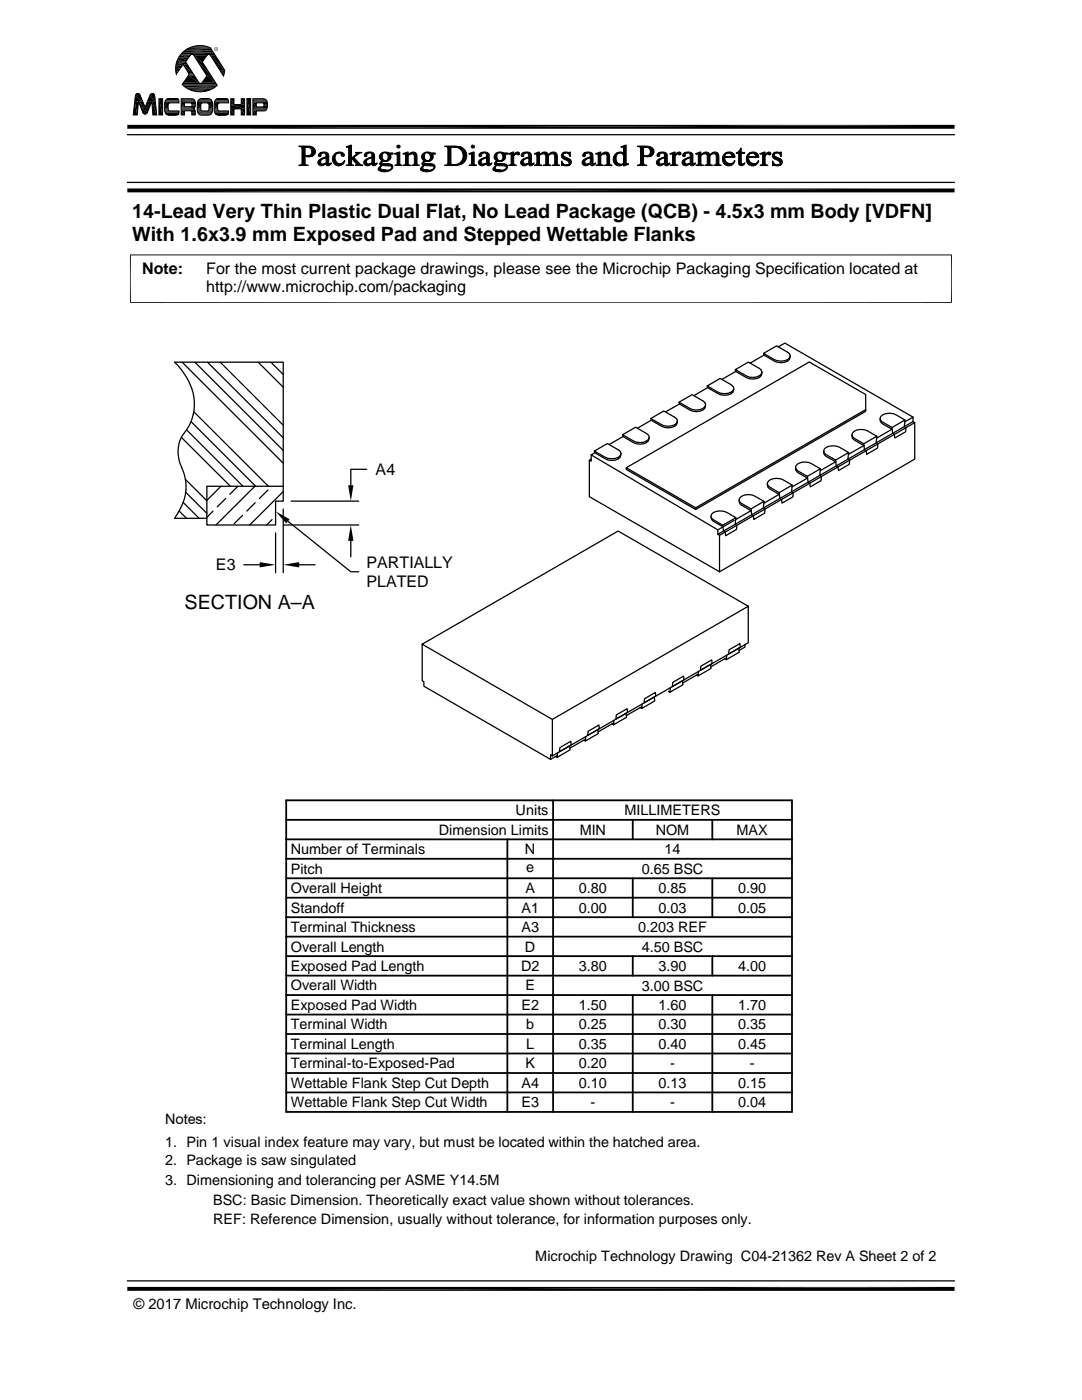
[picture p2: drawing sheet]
<svg xmlns="http://www.w3.org/2000/svg" width="216mm" height="279mm" viewBox="0 0 216 279" stroke-linecap="round" stroke-linejoin="round" font-family="sans-serif">
<g fill="none" stroke="#000" stroke-width=".25">
<path d="M25.4 36.4h165.1M25.4 26.9h165.1M36.3 72.3l20.2 20.1M38.9 72.3l17.6 17.6M41.4 72.3l15.1 15.1M43.9 72.3l12.6 12.6M51.5 72.3l5 5M54.1 72.3l2.4 2.4M141.1 77l2.6-1.5 2.2 1.3a.8 .8 0 0 1 .5 .7 .8 .8 0 0 1-.5 .8 3 3 0 0 1-2.6 0zM141.1 77l.1 .4 2.1 1.2a2.19 2.19 0 0 0 3-.6l.1-.4M141.2 77.4l-2.8 1.6M146.7 73.8l2.6-1.5 2.2 1.2a.79 .79 0 0 1 .5 .8 .79 .79 0 0 1-.5 .7 2.78 2.78 0 0 1-2.6 0z"/>
<path d="M146.7 73.8l.1 .3 2.1 1.3a2.21 2.21 0 0 0 3.1-.7v-.3M146.8 74.1l-2.7 1.6M152.4 70.5l2.6-1.5 2.1 1.3a.79 .79 0 0 1 .6 .7 .79 .79 0 0 1-.6 .8 3 3 0 0 1-2.6 0zM152.4 70.5v.4l2.2 1.2a2.21 2.21 0 0 0 3-.6v-.4M152.4 70.9l-2.7 1.6M155.3 69.2l1.3-.7 25.6 14.7M36.2 87.3l9.8 9.7M37 95.7l4.3 4.2M37.1 98.3l4.2 4.1M37.2 85.8l11.3 11.2M38.1 84.1l12.9 12.9M38.7 82.2l14.9 14.8"/>
<path d="M41.3 97h15.2v3h-1.5v4.8h-13.7zM44.1 97l-2.8 2.9M45 99.5l-1.7 1.7M47.5 97l-1.6 1.6M50.8 97l-7.7 7.8M53.5 97.8l-1.7 1.7M56.5 98.1l-6.7 6.7M56.5 97v-24.7h-21.7a11.1 11.1 0 0 1 3.7 10.5 9.5 9.5 0 0 1-2.1 4.1 7.3 7.3 0 0 0 .2 7.3 9.7 9.7 0 0 1-1.8 9.2h6.5M73.2 93.7h-3.2v3.1M118 90.8v1.2l-.4-.2v7.3l26 15M118 91.6l-.4 .2M118.6 90l2.6-1.5 2.2 1.3a.79 .79 0 0 1 .5 .7 .79 .79 0 0 1-.5 .8 2.96 2.96 0 0 1-2.6 0z"/>
<path d="M118.6 90l.1 .4 2.1 1.2a2.16 2.16 0 0 0 3-.6l.1-.4M118.7 90.4l-.7 .4 25.2 14.9 3.3-1.9M124.2 86.8l2.6-1.5 2.2 1.2a.79 .79 0 0 1 .5 .8 .79 .79 0 0 1-.5 .7 2.78 2.78 0 0 1-2.6 0zM124.2 86.8l.1 .3 2.1 1.2a2.21 2.21 0 0 0 3.1-.6v-.3M124.3 87.1l-2.7 1.6M129.9 83.5l2.6-1.5 2.1 1.3a.8 .8 0 0 1 .5 .7 .8 .8 0 0 1-.5 .8 3 3 0 0 1-2.6 0zM129.9 83.5v.4l2.2 1.2a2.23 2.23 0 0 0 3-.6v-.4M129.9 83.9l-2.7 1.6M135.5 80.3l2.6-1.5 2.2 1.2a.8 .8 0 0 1 .5 .8 .8 .8 0 0 1-.5 .7 2.83 2.83 0 0 1-2.7 0zM135.5 80.3l.1 .3 2.1 1.3a2.19 2.19 0 0 0 3-.7l.1-.3M135.6 80.6l-2.8 1.6M147.5 99.8v.5l.3 .4 2.1 1.2-3.1 1.8"/>
<path d="M147.8 99.2a2.54 2.54 0 0 1 2.8-.2l1.8 1.1-2.5 1.5-2.3-1.5-.1-.3zM153.1 96.5l.1 .5 .2 .5 2.1 1.2M153.4 95.9a2.67 2.67 0 0 1 2.9-.1l1.8 1-2.6 1.5-2.3-1.4-.1-.4zM155.5 98.6l-3.1 1.8M158.1 96.8l-.2 1.3 .4 .2-.1 .9-2.2 1.2v-.7l-.4-.2-.1-1.2M158.8 93.3a.94 .94 0 0 0 .5 1.1l1.8 1M159.1 92.7a2.54 2.54 0 0 1 2.8-.2l1.8 1.1-2.6 1.5-1.8-1.1-.4-.4-.1-.5zM161.1 95.4l-3.1 1.8M163.7 93.6l-.1 1.3 .3 .2-.1 .8-2.1 1.3-.1-.8-.4-.2-.1-1.1M164.4 90v.6l.3 .4 2.1 1.2M164.7 89.4a2.74 2.74 0 0 1 2.8-.1l1.8 1-2.6 1.5-2.2-1.4-.1-.6zM166.8 92.1l-3.1 1.8"/>
<path d="M169.3 90.3l-.1 1.4 .3 .1v.9l-2.2 1.2-.1-.7-.3-.2-.2-1.2M170 86.8v.5l.3 .4 2.1 1.2M170.3 86.2a2.56 2.56 0 0 1 2.8-.2l1.9 1.1-2.6 1.5-2.3-1.5-.1-.5zM172.4 88.9l-3.1 1.8M172.7 81.7v.4l-33.9 19.6-13.8-8v-.4l36.5-21.1 11.2 6.5v3l-33.9 19.6-13.8-8M175 87.1l-.2 1.3 .4 .2-.1 .8-2.2 1.3-.1-.8-.3-.2-.1-1.1M175.6 83.5l.1 .6 .2 .4 2.1 1.2M175.9 82.9a2.67 2.67 0 0 1 2.9-.1l1.8 1-2.6 1.5-2.3-1.4v-.6zM178 85.6l-3.1 1.8M180.6 84.2l1.6-1v.9l.3 .2v7.3l-38.9 22.5M180.6 83.8l-.2 1.4 .4 .1-.1 .9-2.2 1.2v-.7l-.4-.2-.1-1.2M182.2 84.1l-39 22.5"/>
<path d="M182.5 84.3l-38.9 22.5M35.8 102l1.4 1.4M36.6 100.3l3.1 3.1M42.5 102l-1.2 1.3M48.4 102.8l-1.7 1.7M48.6 112.7h3.2M50.9 100.3l-1.6 1.7M54.3 103.7l-1.1 1.1M55 106.4v7.9M56.5 101.6v12.7M56.6 104.8h15M57.5 104l12.5 10.1h1.6"/>
<path d="M58.1 100h13.5M59.7 112.7h3.2M70 107.9v3.2M138.8 101.3v.4M141.9 103.1a1.11 1.11 0 0 0 .6 1l1.8 1M142.2 102.4a2.74 2.74 0 0 1 2.8-.1l1.8 1-2.6 1.5-2.2-1.4-.1-.6zM143.2 105.7v.9l.4 .2v7.3M146.8 103.3l-.1 1.3 .3 .2v.9l-2.2 1.2-.1-.7-.3-.2-.2-1.2M152.4 100.1l-.1 1.3 .4 .2-.1 .8-2.2 1.3-.1-.8-.3-.2-.1-1.1M128.6 139.4l2.2-1.2 .1 .7-2.4 1.4zM130.6 139.1v.8l-2.6 1.5 .1-.9M133.4 138l.3 .2"/>
<path d="M134.2 136.2l2.2-1.3 .1 .8-2.3 1.3zM136.2 135.8l.1 .9-2.6 1.5 .1-1M139 134.7l.3 .2M139.3 134.5l-3.1 1.8M139.8 132.9l2.2-1.2 .1 .7-2.3 1.4zM141.8 132.6l.1 .8-2.6 1.5 .1-.9M144.6 131.5l.3 .2M144.9 131.3l-3 1.8M145.5 129.7l2.1-1.3 .1 .8-2.3 1.3zM147.4 129.3l.1 .9-2.6 1.5 .1-1M148.7 128.6v.5l-1.2 .7M149.3 121l-26-15-39.1 22.6 26 15 39.1-22.6v7.3l-39.1 22.6-.3-.3v1l-25.3-14.7v-.8l-.4-.3v-7.2"/>
<path d="M110.2 143.6v7.3l-.3-.3M110.8 151l.4 .2M111.2 150.8l-1.3 .8M111.7 149.2l2.2-1.3 .1 .8-2.4 1.3zM113.7 148.8v.8l-2.5 1.6 .1-1M116.5 147.7l.3 .2M116.8 147.5l-3.1 1.8M117.3 145.9l2.2-1.2 .1 .7-2.3 1.4zM119.3 145.6l.1 .8-2.6 1.5 .1-.9M122.1 144.5l.3 .2M122.4 144.3l-3.1 1.8M123 142.7l2.1-1.3 .1 .8-2.3 1.3z"/>
<path d="M124.9 142.3l.1 .9-2.6 1.5 .1-1M127.7 141.2l.3 .2M128.1 141l-3.1 1.8M25.4 255.6h165.1"/>
</g>
<g fill="none" stroke="#000" stroke-width=".36">
<path d="M57.1 159.7h100.9v62.2h-100.9zM110.4 159.7v62.2M57.1 179.2h100.9M57.1 175.3h100.9M57.1 171.4h100.9M57.1 167.5h100.9M57.1 163.6h100.9M101.2 167.5v54.4M126.3 163.6v3.9M126.3 175.3v7.7M142.1 163.6v3.9M142.1 175.3v7.7"/>
<path d="M57.1 190.8h100.9M57.1 186.9h100.9M57.1 183h100.9M57.1 198.6h100.9M57.1 194.7h100.9M126.3 190.8v3.9M126.3 198.6v23.3M142.1 190.8v3.9M142.1 198.6v23.3M57.1 206.4h100.9M57.1 202.5h100.9M57.1 210.2h100.9"/>
<path d="M57.1 218h100.9M57.1 214.1h100.9"/>
</g>
<g fill="none" stroke="#000" stroke-width=".2">
<path d="M27.1 18.9a.52 .52 0 0 1 .9 .1l1 2.4 .9-2.4a.5 .5 0 0 1 .5-.3 .5 .5 0 0 1 .5 .4l.4 3.8h-.8l-.2-2.7-.9 2.2a.5 .5 0 0 1-.5 .4 .5 .5 0 0 1-.4-.4l-.9-2.1-.2 2.6h-.8zM31.7 19.7h.7v3.2h-.7zM33 20h2.7M33.1 20l.5-.3h1.6l.4 .2 .1 .6-2 .1-.2 .4v.7l.1 .3 .2 .1h1.9a.62 .62 0 0 1-.1 .7 .62 .62 0 0 1-.6 .2h-1.2a.96 .96 0 0 1-.9-1.2 2.92 2.92 0 0 1 .2-1.8zM33.1 19.9h2.6M33.1 19.9h2.5M33.3 19.8h2.2M33.4 19.7h2.1M35.6 19.8h-2.4M36 10.9h2.1M36.1 10.8h6.7M36.2 19.7h2.3a1.28 1.28 0 0 1 .2 1.9l-.1 .1 .3 .2 .1 1h-.7v-.6l-.2-.2h-1.3v.8h-.6z"/>
<path d="M36.2 19.7h2.3M36.2 19.7h2.4M36.2 19.8h2.5M36.2 19.9h2.6M36.3 16.9h7M36.4 17h6.9M36.5 16.7h6.6M36.5 16.6h3.4M36.5 16.6h3.3M36.6 16.5h3.1M36.6 13l1.1 1.7-1.4 2.2a5.1 5.1 0 0 0 7 .1l-2.9-4.6 1-1.5h.5l2.7 4.3 .3-1.2-2.9-4.5a4.8 4.8 0 0 0-5.1 .6 4.8 4.8 0 0 0-1.7 4.8M36.9 17.4h6"/>
<path d="M37.5 17.7h4.9M37.8 9.5h4.2M37.9 9.4h4M38 11h-2.1M38.1 10.9h.3l.3 .1 2.6 4.1-1.2 1.6-.4-.2-2.7-4.2zM38.2 10.9h-2.2M38.4 10.9h4.4M38.4 9.3h3M38.4 9.2h2.9M38.5 10.9h3M38.6 11h2.8M38.6 11h2.7"/>
<path d="M38.7 18.2h2.5M39.6 20h2.6M39.6 20l.5-.3h1.5a.93 .93 0 0 1 .8 1.1l-.1 1.6a.79 .79 0 0 1-.9 .6 2.2 2.2 0 0 1-1.8-.2 3.5 3.5 0 0 1 0-2.8zM39.6 19.9h2.6M39.6 19.9h2.5M39.7 19.8h2.4M39.8 19.8h2.2M40.1 16.6h3M40.2 16.6h2.9M40.3 16.5h2.7M42.9 20h2.7M43 20l.5-.3h1.6l.4 .2 .1 .6-2 .1-.2 .4v.7l.1 .3 .2 .1h1.9a.62 .62 0 0 1-.1 .7 .62 .62 0 0 1-.6 .2h-1.2a.96 .96 0 0 1-1-1.2 2.92 2.92 0 0 1 .3-1.8z"/>
<path d="M43 19.9h2.6M43 19.9h2.5M43.2 19.8h2.2M43.3 19.7h2M45.5 19.8h-2.4M46 19.7h.7v1.2h1.4v-1.2h.7v3.2h-.7v-1.2h-1.4v1.2h-.7zM49.3 19.7h.7v3.2h-.7zM49.3 19.7h.7M50.5 19.7h2.2M50.5 19.7h2.4M50.5 19.8h2.5M50.5 19.9h2.6"/>
<path d="M50.5 19.9h2.7M50.5 19.7h2.2a1.49 1.49 0 0 1 .5 2.2l-.5 .2h-1.6v.8h-.6zM32.9 20.5h2.8M32.9 22.2h2.8M32.9 22.3h2.8M32.9 20.4h2.8M32.9 20.3h2.8M32.9 22.4h2.8M32.9 22.5h2.8M32.9 20.2h2.8M33 20.1h2.7M33 22.6h2.7"/>
<path d="M33 22.7h2.7M33.1 22.7h2.6M33.1 22.8h2.6M33.2 22.8h2.4M33.3 22.9h2.3M33.4 22.9h2.1M36.2 20h2.7M36.2 20.2h2.7M36.2 21.3h2.7M36.2 21.4h2.7M36.2 21.5h2.7M36.2 21.6h2.6"/>
<path d="M36.2 21.6h2.5M36.2 21.7h2.5M36.2 21.8h2.6M36.2 21.9h2.7M36.2 22h2.7M36.2 22.1h2.7M36.8 20.5h1.3l.2 .2v.4l-.1 .2h-1.4zM39.4 20.5h3M39.4 22.2h3M39.4 20.4h3M39.4 22.3h3M39.4 22.5h2.9"/>
<path d="M39.4 20.2h3M39.5 22.6h2.8M39.5 20.1h2.8M39.5 22.7h2.7M39.6 22.8h2.6M39.7 22.8h2.4M39.8 22.9h2.2M40.2 20.7l.2-.2 1.1 .1 .2 .4-.1 1-.2 .1h-1.2l-.1-.4zM42.8 22.2h2.8M42.8 20.5h2.8M42.8 20.4h2.8M42.8 22.3h2.8"/>
<path d="M42.8 20.3h2.8M42.8 22.4h2.8M42.8 22.5h2.8M42.8 20.2h2.8M42.9 22.6h2.7M42.9 20.1h2.7M42.9 22.7h2.7M43 22.7h2.6M43 22.8h2.6M43.1 22.8h2.4M43.2 22.9h2.2M43.3 22.9h2"/>
<path d="M50.5 20h2.7M50.5 20.2h2.8M50.5 20.4h2.8M50.5 20.5h2.8M50.5 21.4h2.8M50.5 21.7h2.8M50.5 21.8h2.8M50.5 21.9h2.7M50.5 22h2.6M51.1 20.5h1.4a.56 .56 0 0 1 0 .8h-1.4zM53 22.1h-2.5M26 50.8v9.7"/>
<path d="M189.9 50.8v9.7M189.9 50.9h-164M25.9 60.4h164"/>
</g>
<g fill="#000" stroke="#000" stroke-width=".2">
<path d="M80.4 30.6l.3 .1zM118.9 30.6l.2 .1zM123.9 29.3h.3zM151.6 30.6l.3 .1z"/>
<path d="M60.2 29.4h1.1h-.4v1.7h1.5l-1.5 .1v1.6l.6 .2h-1.9v-.1a.5 .5 0 0 0 .7-.6z" fill-rule="evenodd"/>
<path d="M59.6 29.1h1.6a1.26 1.26 0 0 1 1.3 .4 1.26 1.26 0 0 1 .3 1.3l-.4 .3h-1a.87 .87 0 0 0 .8-.9 .87 .87 0 0 0-.9-.8h-1.1z" fill-rule="evenodd"/>
<path d="M60.9 31.2h1.3z" fill-rule="evenodd"/>
<path d="M63.6 30.7l.3-.2h.6l-.4 .2a.36 .36 0 0 1-.1 .4 .36 .36 0 0 1-.3 .1l-.2-.1z" fill-rule="evenodd"/>
<path d="M63.5 32.1a1.65 1.65 0 0 1 1.6-.6 1.09 1.09 0 0 0-1.1 .9l.3 .3 .6 .1a.83 .83 0 0 1-.9 .3 .83 .83 0 0 1-.6-.7z" fill-rule="evenodd"/>
<path d="M63.9 30.5l.2-.1a1.3 1.3 0 0 1 1.5 .4l.1 1.9 .3 .1a.51 .51 0 0 1-.5 .3 .51 .51 0 0 1-.4-.3v-.1l-.3-.1 .3-.1v-1h-.5l.5-.3a.56 .56 0 0 0-.6-.7z" fill-rule="evenodd"/>
<path d="M64.4 32.8l.7-.1z" fill-rule="evenodd"/>
<path d="M65.7 32.7l.4-.2-.1 .3z" fill-rule="evenodd"/>
<path d="M67 30.6l.6-.1a1.1 1.1 0 0 0-.7 1.2 1.1 1.1 0 0 0 .9 1h.7a1.33 1.33 0 0 1-2-.2 1.33 1.33 0 0 1 .5-1.9z" fill-rule="evenodd"/>
<path d="M67.1 30.5a1.26 1.26 0 0 1 1.6 .4v.2a.46 .46 0 0 1-.5 0 .46 .46 0 0 1-.2-.5z" fill-rule="evenodd"/>
<path d="M67.8 32.7a.93 .93 0 0 0 .9-.7l.1 .2-.3 .5z" fill-rule="evenodd"/>
<path d="M69.1 29.3h.2z" fill-rule="evenodd"/>
<path d="M69.1 29.3l1-.3v3.7l.5 .3h-1.5l.3-.1 .2-.3v-3l-.1-.2z" fill-rule="evenodd"/>
<path d="M70.9 30.4h1.3l-.7 .4-.9 .6 1.2 1.3 .6 .3h-1.5l.2-.3-1-1.1 1-.8v-.3z" fill-rule="evenodd"/>
<path d="M72.8 30.7l.2-.2h.7h-.2a.46 .46 0 0 0-.3 .6l-.2 .2a.32 .32 0 0 1-.3-.2 .32 .32 0 0 1 .1-.4z" fill-rule="evenodd"/>
<path d="M72.7 32.1a1.64 1.64 0 0 1 1.5-.6 1.06 1.06 0 0 0-1.1 .9l.4 .3 .6 .1a.84 .84 0 0 1-.9 .3 .84 .84 0 0 1-.6-.7z" fill-rule="evenodd"/>
<path d="M73 30.5l.2-.1a1.31 1.31 0 0 1 1.5 .4l.1 1.9 .3 .1a.48 .48 0 0 1-.5 .3 .48 .48 0 0 1-.4-.4l-.2-.1 .2-.1v-1h-.5l.5-.3a.54 .54 0 0 0-.5-.7z" fill-rule="evenodd"/>
<path d="M73.6 32.8l.6-.1z" fill-rule="evenodd"/>
<path d="M74.9 32.7l.3-.2-.1 .3z" fill-rule="evenodd"/>
<path d="M75.7 33.3l.5-.3-.3 .5a.93 .93 0 0 0 1.1 .5h-1.4a.42 .42 0 0 1 .1-.7z" fill-rule="evenodd"/>
<path d="M76 30.6l.8-.3 .7 .2h-.7a.83 .83 0 0 0-.5 .8 .83 .83 0 0 0 .5 .7h.7l-1.1 .1-.2 .3 .4 .2a2.38 2.38 0 0 1 1.7 .4l.1 .4a1.97 1.97 0 0 1-2.8 .6h1.4a.8 .8 0 0 0 1.1-.7l-.3-.2-1.7-.1a.48 .48 0 0 1-.3-.5 .48 .48 0 0 1 .5-.4 .85 .85 0 0 1-.3-1.5z" fill-rule="evenodd"/>
<path d="M76.4 32.1h1z" fill-rule="evenodd"/>
<path d="M76.8 30.5h1.6v.3h-.5a.82 .82 0 0 1-.4 1.2h-.6a.82 .82 0 0 0 .5-.8 .82 .82 0 0 0-.6-.7z" fill-rule="evenodd"/>
<path d="M78.7 30.6l.3 .1z" fill-rule="evenodd"/>
<path d="M78.7 30.6l1.1-.3v2.1a.37 .37 0 0 0 .4 .5v.1h-1.4l.4-.3v-1.6l-.1-.3z" fill-rule="evenodd"/>
<path d="M80.4 30.6l1-.3v.6h-.5z" fill-rule="evenodd"/>
<path d="M80.9 30.9l1.3-.2-.8 .4 .1 1.6 .4 .3h-1.4l.4-.3z" fill-rule="evenodd"/>
<path d="M81.7 30.7a.84 .84 0 0 1 .9-.4 .84 .84 0 0 1 .6 .8v1.6l.5 .3h-1.5l.3-.1 .2-.3-.1-1.6-.3-.3z" fill-rule="evenodd"/>
<path d="M84.1 33.3l.5-.3-.2 .5a.93 .93 0 0 0 1 .5h-1.4a.42 .42 0 0 1 .1-.7z" fill-rule="evenodd"/>
<path d="M84.4 30.6l.9-.3 .6 .2h-.7a.83 .83 0 0 0-.5 .8 .83 .83 0 0 0 .5 .7h.7l-1.1 .1-.2 .3 .5 .2a2.38 2.38 0 0 1 1.6 .4l.1 .4a1.97 1.97 0 0 1-2.8 .6h1.4a.8 .8 0 0 0 1.2-.7l-.4-.2-1.7-.1a.48 .48 0 0 1-.3-.5 .48 .48 0 0 1 .5-.4 .85 .85 0 0 1-.3-1.5z" fill-rule="evenodd"/>
<path d="M84.8 32.1h1z" fill-rule="evenodd"/>
<path d="M85.2 30.5h1.6v.3h-.5a.81 .81 0 0 1-.4 1.2h-.6a.82 .82 0 0 0 .6-.8 .82 .82 0 0 0-.7-.7z" fill-rule="evenodd"/>
<path d="M88.7 29.1h2l1.3 .3-2 .1v3.2l1.9 .1-.9 .2h-2.3l.6-.2v-.2l.1-2.9a.46 .46 0 0 0-.7-.4z" fill-rule="evenodd"/>
<path d="M90.7 29.4h1.3a1.86 1.86 0 0 1 1.2 1.7 1.86 1.86 0 0 1-1.3 1.7h-1.2a1.73 1.73 0 0 0 1.7-1.7 1.73 1.73 0 0 0-1.7-1.7z" fill-rule="evenodd"/>
<path d="M93.6 30.6l.3 .1z" fill-rule="evenodd"/>
<path d="M93.6 30.6l1-.3v2.1a.36 .36 0 0 0 .1 .4 .36 .36 0 0 0 .4 .1v.1h-1.5v-.1a.38 .38 0 0 0 .5-.5v-1.5l-.1-.1z" fill-rule="evenodd"/>
<path d="M95.7 30.7l.2-.2h.6h-.1a.43 .43 0 0 0-.3 .6l-.2 .2a.32 .32 0 0 1-.3-.2 .32 .32 0 0 1 .1-.4z" fill-rule="evenodd"/>
<path d="M95.7 31.9l.9-.4h.5a1.08 1.08 0 0 0-1.1 .9l.4 .3 .5 .1a.79 .79 0 0 1-.9 .2 .79 .79 0 0 1-.5-.9z" fill-rule="evenodd"/>
<path d="M95.9 30.5a1.28 1.28 0 0 1 1.7 .4v1.7l.4 .2a.48 .48 0 0 1-.5 .3 .48 .48 0 0 1-.4-.4l-.2-.1 .2-.1v-1h-.5l.5-.2-.1-.6z" fill-rule="evenodd"/>
<path d="M96.5 32.8l.6-.1z" fill-rule="evenodd"/>
<path d="M97.8 32.7l.3-.2-.1 .3z" fill-rule="evenodd"/>
<path d="M98.6 33.3l.5-.3-.3 .5a.94 .94 0 0 0 1.1 .5h-1.4a.42 .42 0 0 1 .1-.7z" fill-rule="evenodd"/>
<path d="M98.9 30.6a1.47 1.47 0 0 1 1.5-.1h-.7a.81 .81 0 0 0-.6 .8 .81 .81 0 0 0 .7 .7h.6l-1.1 .1-.2 .5 1.7 .1a.6 .6 0 0 1 .5 .7 2.05 2.05 0 0 1-2.8 .6 4.5 4.5 0 0 0 2.3-.3l.2-.4-.2-.2h-1.3a.55 .55 0 0 1-.8-.6l.4-.4a.85 .85 0 0 1-.2-1.5z" fill-rule="evenodd"/>
<path d="M99.3 32.1h1z" fill-rule="evenodd"/>
<path d="M99.7 30.5h1.6v.3h-.6a.83 .83 0 0 1-.3 1.2h-.6h.1a.84 .84 0 0 0 .4-.8 .84 .84 0 0 0-.6-.7z" fill-rule="evenodd"/>
<path d="M101.5 30.6l.2 .1z" fill-rule="evenodd"/>
<path d="M101.5 30.6l1-.3v.6h.2l-.2 .3v1.5l.5 .3h-1.5l.5-.3v-1.7l-.1-.2z" fill-rule="evenodd"/>
<path d="M102.7 30.7h.2l-.4 .2z" fill-rule="evenodd"/>
<path d="M102.7 30.7a.49 .49 0 0 1 .5-.4 .49 .49 0 0 1 .5 .5 .49 .49 0 0 1-.8-.1z" fill-rule="evenodd"/>
<path d="M104.1 30.7l.3-.2h.6h-.2a.46 .46 0 0 0-.3 .6l-.1 .2a.32 .32 0 0 1-.4-.2 .32 .32 0 0 1 .1-.4z" fill-rule="evenodd"/>
<path d="M104 32.1a1.64 1.64 0 0 1 1.5-.6 1.06 1.06 0 0 0-1.1 .9l.4 .3 .6 .1a.84 .84 0 0 1-.9 .3 .84 .84 0 0 1-.6-.7z" fill-rule="evenodd"/>
<path d="M104.4 30.5l.1-.1a1.31 1.31 0 0 1 1.5 .4l.1 1.9 .3 .1a.48 .48 0 0 1-.5 .3 .48 .48 0 0 1-.4-.4l-.2-.1 .2-.1v-1h-.4l.4-.3a.54 .54 0 0 0-.5-.7z" fill-rule="evenodd"/>
<path d="M104.9 32.8l.6-.1z" fill-rule="evenodd"/>
<path d="M106.2 32.7l.4-.2-.2 .3z" fill-rule="evenodd"/>
<path d="M106.6 30.6l.3 .1z" fill-rule="evenodd"/>
<path d="M106.6 30.6l1.1-.3v.6h-.6l-.1-.1z" fill-rule="evenodd"/>
<path d="M107.1 30.9l1.3-.2-.7 .3v1.7l.4 .3h-1.4l.4-.3z" fill-rule="evenodd"/>
<path d="M107.9 30.7a.86 .86 0 0 1 1.5 .2h.2l-.2 .1 .1 1.7 .4 .3h-1.5l.5-.3v-1.5l-.2-.4z" fill-rule="evenodd"/>
<path d="M109.5 30.8l.2-.2 .5 .1-.6 .2h-.2z" fill-rule="evenodd"/>
<path d="M109.7 30.6a.85 .85 0 0 1 .9-.2 .85 .85 0 0 1 .6 .7v1.3a.37 .37 0 0 0 .5 .5v.1h-1.5l.5-.3v-1.5a.45 .45 0 0 0-.5-.5z" fill-rule="evenodd"/>
<path d="M112 32.1a1.36 1.36 0 0 0 1.6 .9l-1.6 .1z" fill-rule="evenodd"/>
<path d="M112.2 30.7l.2-.2h.5a.39 .39 0 0 0-.5 .2 .39 .39 0 0 0 .2 .5l.8 .4a.73 .73 0 0 1 .6 .6 .73 .73 0 0 1-.4 .8h-.5l.4-.4a1.73 1.73 0 0 0-1.1-.9l-.4-.5z" fill-rule="evenodd"/>
<path d="M112.4 30.5l.4-.2 .8 .1z" fill-rule="evenodd"/>
<path d="M112.2 33h1.4l-.5 .1z" fill-rule="evenodd"/>
<path d="M112.4 30.5l1.4-.2v.9l-.2-.1a.7 .7 0 0 0-.7-.6z" fill-rule="evenodd"/>
<path d="M116.5 30.6l.1-.1h.6l-.4 .2a.36 .36 0 0 1 0 .4 .36 .36 0 0 1-.4 .1l-.1-.2z" fill-rule="evenodd"/>
<path d="M116.5 31.8l.8-.3h.5a1.09 1.09 0 0 0-1.1 .9l.3 .3 .6 .1a.89 .89 0 0 1-1.5-.2l.1-.4z" fill-rule="evenodd"/>
<path d="M116.6 30.5l.2-.1a1.1 1.1 0 0 1 1.3 .2 1.1 1.1 0 0 1 .2 1.2v.8l.4 .2a.51 .51 0 0 1-.4 .3 .51 .51 0 0 1-.5-.3v-.1l-.2-.1 .2-.1v-1h-.5l.5-.3a.55 .55 0 0 0-.6-.7z" fill-rule="evenodd"/>
<path d="M117.1 32.8l.7-.1z" fill-rule="evenodd"/>
<path d="M118.5 32.7l.3-.2-.1 .3z" fill-rule="evenodd"/>
<path d="M118.9 30.6l1-.3v.6h-.6z" fill-rule="evenodd"/>
<path d="M119.3 30.9l1.4-.2-.8 .4v1.3a.39 .39 0 0 0 .1 .4 .39 .39 0 0 0 .4 .1v.1h-1.5l.5-.3z" fill-rule="evenodd"/>
<path d="M120.1 30.7a.84 .84 0 0 1 .9-.3 .84 .84 0 0 1 .6 .7l.1 1.6 .4 .3h-1.4l.4-.3v-1.7l-.4-.3z" fill-rule="evenodd"/>
<path d="M122.7 30.9l.4-.4h.6a1.2 1.2 0 0 0-.8 1.2 1.2 1.2 0 0 0 .9 1.1h-1a1.4 1.4 0 0 1-.1-1.9z" fill-rule="evenodd"/>
<path d="M123.1 30.5a1.12 1.12 0 0 1 1.3 .1z" fill-rule="evenodd"/>
<path d="M123.9 29.3l1-.3v3.3l.3 .4h-.8a1.19 1.19 0 0 1-1.6 .1h1l.6-.3v-1.4l-.3-.5h.3v-1v-.2z" fill-rule="evenodd"/>
<path d="M124.4 32.7h1v.1l-1 .3z" fill-rule="evenodd"/>
<path d="M127.7 29.4h1.1h-.4v1.7h1.6l-1.6 .1v1.1a.47 .47 0 0 0 .1 .5 .47 .47 0 0 0 .6 .1v.1h-1.9l.4-.1 .2-.3z" fill-rule="evenodd"/>
<path d="M127.2 29.1h1.6a1.23 1.23 0 0 1 1.3 .4 1.23 1.23 0 0 1 .2 1.3l-.3 .3h-1.1a.87 .87 0 0 0 .9-.9 .87 .87 0 0 0-1-.8h-1.1z" fill-rule="evenodd"/>
<path d="M128.4 31.2h1.4z" fill-rule="evenodd"/>
<path d="M131.2 30.7l.3-.2h.6h-.2a.42 .42 0 0 0-.3 .6l-.2 .2a.32 .32 0 0 1-.3-.2 .32 .32 0 0 1 .1-.4z" fill-rule="evenodd"/>
<path d="M131.3 31.9l.7-.4h.6a1.12 1.12 0 0 0-1.1 .9l.4 .3 .6 .1a.79 .79 0 0 1-1 .2 .79 .79 0 0 1-.5-.9z" fill-rule="evenodd"/>
<path d="M131.5 30.5a1.23 1.23 0 0 1 1.6 .4l.1 1.7 .3 .2a.48 .48 0 0 1-.5 .3 .48 .48 0 0 1-.4-.4l-.2-.1 .2-.1v-1h-.4l.4-.2-.1-.6-.4-.2z" fill-rule="evenodd"/>
<path d="M132 32.8l.6-.1z" fill-rule="evenodd"/>
<path d="M133.3 32.7l.3-.2-.1 .3z" fill-rule="evenodd"/>
<path d="M133.7 30.6l.3 .1z" fill-rule="evenodd"/>
<path d="M133.7 30.6l1-.3v.6h.2l-.2 .3 .1 1.5 .5 .3h-1.6l.5-.3v-1.8l-.1-.1z" fill-rule="evenodd"/>
<path d="M134.9 30.7h.3l-.5 .2z" fill-rule="evenodd"/>
<path d="M134.9 30.7a.48 .48 0 0 1 .5-.4 .48 .48 0 0 1 .5 .5 .47 .47 0 0 1-.7-.1z" fill-rule="evenodd"/>
<path d="M136.3 30.7l.3-.2h.6a.44 .44 0 0 0-.5 .6 .31 .31 0 0 1-.4 .1 .31 .31 0 0 1 0-.5z" fill-rule="evenodd"/>
<path d="M136.4 31.9l.7-.4h.6a1.11 1.11 0 0 0-1 .9l.3 .3 .6 .1a.79 .79 0 0 1-1 .2 .79 .79 0 0 1-.4-.9z" fill-rule="evenodd"/>
<path d="M136.6 30.5a1.23 1.23 0 0 1 1.7 .4v1.7l.4 .2a.48 .48 0 0 1-.5 .3 .48 .48 0 0 1-.5-.4l-.2-.1 .2-.1v-1h-.4l.4-.2-.1-.6z" fill-rule="evenodd"/>
<path d="M137.1 32.8l.6-.1z" fill-rule="evenodd"/>
<path d="M138.4 32.7l.4-.2-.1 .3z" fill-rule="evenodd"/>
<path d="M138.8 30.6l.3 .1z" fill-rule="evenodd"/>
<path d="M138.8 30.6l1.1-.3v.6h-.6l-.1-.1z" fill-rule="evenodd"/>
<path d="M139.3 30.9l1.3-.2-.7 .3v1.7l.5 .3h-1.5l.4-.3z" fill-rule="evenodd"/>
<path d="M140.1 30.7a.86 .86 0 0 1 1.5 .2h.2l-.2 .2 .1 1.6 .4 .3h-1.4l.4-.3v-1.8l-.4-.2z" fill-rule="evenodd"/>
<path d="M141.8 30.8l.1-.2 .5 .1-.8 .2z" fill-rule="evenodd"/>
<path d="M141.9 30.6a.85 .85 0 0 1 1-.2 .85 .85 0 0 1 .5 .8l.1 1.5 .4 .3h-1.5v-.1a.37 .37 0 0 0 .5-.4v-1.2a.52 .52 0 0 0-.5-.6z" fill-rule="evenodd"/>
<path d="M144.5 30.7l.3-.2h.6a.73 .73 0 0 0-.8 .7l-.4 .1z" fill-rule="evenodd"/>
<path d="M144.8 30.5a1.17 1.17 0 0 1 1.9 .9h-2.1a1.11 1.11 0 0 0 1.1 1.2l-1.2 .1-.3-.7v-.6v-.1l1.8-.1a.62 .62 0 0 0-.6-.7z" fill-rule="evenodd"/>
<path d="M144.5 32.7l1.2-.1a.85 .85 0 0 0 .9-.6l.1 .1a1.26 1.26 0 0 1-1 1 1.26 1.26 0 0 1-1.2-.4z" fill-rule="evenodd"/>
<path d="M147.8 29.5h.1v.9h.7v.2h-.7v1.9l.3 .2-.8 .1v-2.2l-.5-.1 .6-.4z" fill-rule="evenodd"/>
<path d="M147.4 32.8l.9-.1 .2-.2h.2l-.1 .1a.68 .68 0 0 1-1.2 .2z" fill-rule="evenodd"/>
<path d="M149.3 30.7l.3-.2h.5a.73 .73 0 0 0-.7 .7l-.4 .1z" fill-rule="evenodd"/>
<path d="M149.6 30.5l.1-.1a1.13 1.13 0 0 1 1.7 1h-2a1.1 1.1 0 0 0 1.1 1.2l-1.3 .1-.3-.7 .1-.7 1.7-.1a.66 .66 0 0 0-.6-.7z" fill-rule="evenodd"/>
<path d="M149.2 32.7l1.5-.1 .4-.2 .2-.4a1.16 1.16 0 0 1-.8 1.1 1.16 1.16 0 0 1-1.3-.4z" fill-rule="evenodd"/>
<path d="M151.6 30.6l1.1-.3v.6h.1l-.1 .3v1.5l.5 .3h-1.5l.4-.3v-1.5v-.4z" fill-rule="evenodd"/>
<path d="M152.8 30.7h.3l-.4 .2z" fill-rule="evenodd"/>
<path d="M152.9 30.6a.46 .46 0 0 1 .6-.3 .46 .46 0 0 1 .3 .5 .49 .49 0 0 1-.7-.1h-.3z" fill-rule="evenodd"/>
<path d="M154.1 32.1a1.35 1.35 0 0 0 1.6 .9l-1.6 .1z" fill-rule="evenodd"/>
<path d="M154.4 30.6l.6-.1h-.3a.35 .35 0 0 0-.2 .3 .35 .35 0 0 0 .2 .4l.8 .4a.73 .73 0 0 1 .6 .6 .73 .73 0 0 1-.4 .8h-.5l.4-.4a1.71 1.71 0 0 0-1.1-.9 .65 .65 0 0 1-.1-1.1z" fill-rule="evenodd"/>
<path d="M154.5 30.5l.4-.2 .8 .1z" fill-rule="evenodd"/>
<path d="M154.3 33h1.4l-.5 .1z" fill-rule="evenodd"/>
<path d="M154.5 30.5l1.4-.2v.9l-.2-.1a.7 .7 0 0 0-.7-.6z" fill-rule="evenodd"/>
<circle cx="79.5" cy="29.3" r=".31"/>
<circle cx="94.3" cy="29.3" r=".31"/>
</g>
<g fill="#000">
<path d="M27 19.1l1 .1h-1zM27 19.1h1v.1zM27 19.2l1.5 1.1h-1.6zM27 19.2h1l.5 1.1zM27 19l1 .1zM27.1 18.9h.9zM27.1 18.9l.9 .1zM27.1 18.9h.8zM27.2 18.8l.7 .1zM27.2 18.8h.6zM27.2 18.8h.5zM27.3 18.7l.4 .1z"/>
<path d="M27.3 18.7h.4zM27.4 18.7h.2zM27.4 18.7h.3zM27.5 18.7h.1zM29.9 19.1l1.1 1.1h-1.6zM29.9 19.1h1l.1 1.1zM29.9 19h1zM29.9 19l1 .1zM29.9 18.9l1 .1zM29.9 18.9h.9zM30 18.9h.8zM30.1 18.8l.7 .1z"/>
<path d="M30.1 18.8h.6zM30.1 18.7l.5 .1zM30.1 18.7h.5zM30.2 18.7h.4zM30.2 18.7h.3zM30.3 18.7h.2zM31.7 19.7l.7 3.2h-.7zM31.7 19.7h.7v3.2zM33.5 19.7h2zM33.5 19.7h1.9zM33.5 19.7h1.8zM33.6 19.7h1.7z"/>
<path d="M35 13.7l.6 .6h-.5zM35 13.7h1l-.4 .6zM35.1 13.1l.9 .6h-1zM35.1 13.1h1.4l-.5 .6zM35.1 14.3l.1 .6zM35.1 14.3h.5l-.4 .6zM35.1 13l1.4 .1h-1.4zM35.1 13h1.5l-.1 .1zM35.3 12.3l1.9 .3h-2zM35.3 12.3h1.7l.2 .3zM35.4 12l1.6 .3h-1.7zM35.4 12h1.9l-.3 .3z"/>
<path d="M35.6 11.5l1.7 .5h-1.9zM35.6 11.5h2.1l-.4 .5zM36.6 13l1.9 1.6h-.9zM36.6 13h.8l1.1 1.6zM37.6 15l2.1 1.5h-3.1zM37.6 15h1.2l.9 1.5zM37.6 14.6h.9zM37.7 14.6l.9 .1zM37.7 15h1.1zM37.7 14.7l.9 .1zM37.7 14.9l1 .1zM37.7 14.8l1 .1z"/>
<path d="M37.7 14.9h1zM38.7 11l1.7 1.4h-.9zM38.7 11h2.6l-.9 1.4zM38.7 18.2l1.9 .1zM39 9.2h1.8zM39 9.1l1.8 .1zM39.3 18.3h1.3zM39.5 12.4l2.6 2.7h-.8zM39.5 12.4h.9l1.7 2.7zM39 9.1h1.7zM39.6 9.1h1.1zM39.6 9.1h.6z"/>
<path d="M39.9 19.7h2zM40 19.7h1.9zM40 19.7h1.8zM40.1 19.7h1.7zM40.1 19.7h1.6zM41.3 15.1l1.7 1.4h-2.7zM41.3 15.1h.8l.9 1.4zM41.6 10.9h1.2zM41.7 10.9h1.2zM41.8 10.9h1.1zM41.9 10.9l1 .1zM41.9 11h1z"/>
<path d="M42 11l2.9 3h-1zM42 11h.9l2 3zM42.8 9.8v.1zM42.8 9.6v.2zM42.8 9.9l.1 .1zM42.9 9.5l-.1 .1zM42.9 9.7l-.1 .1zM42.9 9.9v.1zM42.9 10l.1 .1zM42.8 9.6l.1-.1zM42.9 9.5h.1zM43 10.1l.1 .1z"/>
<path d="M43 9.4l.1 .1zM43.1 10.1h.2zM43.1 9.4l.2 .1zM43.3 10.1l.1-.1zM43.3 19.7h2zM43.3 9.4v.1zM43.4 9.9l-.1 .1zM43.4 19.7h1.9zM43.4 19.7h1.8zM43.3 9.5l.1 .2zM43.3 9.4l.1 .1zM43.3 10l.2-.1z"/>
<path d="M43.4 9.8v.1zM43.4 9.7v.1zM43.5 19.7h1.7zM43.4 9.5l.1 .1zM43.5 9.8l-.1 .1zM43.5 9.6l-.1 .2zM43.9 14l.9 .6h-.6zM43.9 14h1l-.1 .6zM44.2 14.6l.4 .5zM44.2 14.6h.6l-.2 .5zM46 19.7l.7 1.2h-.7zM46 19.7h.7v1.2z"/>
<path d="M48.1 19.7l.7 1.2h-.7zM48.1 19.7h.7v1.2zM49.3 19.7l.7 3.2h-.7zM49.3 19.7h.7v3.2zM25.4 37.6h165.1l-165.1 .8zM25.4 38.4l165.1-.8v.8zM25.4 24.9h165.1l-165.1 .8zM25.4 25.7l165.1-.8v.8zM26.9 20.3h.7zM26.9 20.3l.5 2.6h-.8zM26.9 20.3h.7l-.2 2.6zM27.6 20.3h.9z"/>
<path d="M27.6 20.3l1.4 1.1h-.9zM27.6 20.3h.9l.5 1.1zM28.1 21.4l1.3 1h-.9zM28.1 21.4h1.7l-.4 1zM28.5 22.4h.9zM28.5 22.4l.9 .1zM28.5 22.5h.9zM28.5 22.5l.8 .1zM28.6 22.6h.7zM28.6 22.6l.6 .1zM28.7 22.7h.5zM28.7 22.7h.4z"/>
<path d="M28.8 22.7h.3zM28.8 22.7l.2 .1zM28.9 22.8h.1zM29.4 20.2l.4 1.2h-.8zM29.4 20.2h.9l-.5 1.2zM30.3 20.2l1 2.7h-.8zM30.3 20.2h.7l.3 2.7zM32.9 20.7l.7 .1zM32.9 20.7h.7zM32.9 20.8h.7zM32.9 20.8l.6 .2h-.6zM32.9 20.8h.7l-.1 .2z"/>
<path d="M32.9 21l.6 .7h-.6zM32.9 21h.6v.7zM32.9 21.7l.7 .1h-.7zM32.9 21.7h.6l.1 .1zM32.9 21.8h.7zM32.9 21.8l.7 .1zM32.9 21.9h.7zM32.9 21.9l.7 .1zM32.9 20.5h1zM32.9 20.5l.9 .1zM32.9 20.6h.8zM32.9 20.6h.9z"/>
<path d="M32.9 20.6l.7 .1zM32.9 22l.8 .1zM32.9 22.1h.8zM32.9 22.1h.9zM33.4 22.9h2zM33.5 22.9l1.7 .1zM33.5 22.9h1.9zM33.6 23h1.6zM33.6 23h1.4zM36.2 20.5l.6 .8h-.6zM36.2 20.5h.6v.8zM36.2 22.1l.6 .8h-.6z"/>
<path d="M36.2 22.1h.6v.8zM38.1 20.5h.8zM38.1 22.1h.8zM38.1 20.5h.9zM38.1 21.3h.8zM38.1 22.1l.8 .1zM38.1 20.5l.9 .1zM38.2 22.2h.7zM38.2 20.6h.8zM38.2 21.3h.7zM38.2 20.6l.8 .1zM38.2 21.2l.7 .1z"/>
<path d="M38.2 22.2l.7 .1zM38.3 20.7h.7zM38.2 21.2h.7zM38.3 21.2h.6zM38.3 22.3l.7 .1zM38.3 22.4h.7zM38.3 22.4l.7 .5h-.7zM38.3 22.4h.7v.5zM38.3 20.7l.7 .1zM38.3 20.8h.7zM38.3 21.1h.6zM38.3 21.1l.6 .1z"/>
<path d="M38.3 20.8l.7 .2h-.7zM38.3 20.8h.7v.2zM38.3 21h.7zM38.3 21l.6 .1zM39.4 20.7l.7 .1zM39.4 20.7h.7zM39.4 20.8h.7zM39.4 20.8l.7 .2h-.7zM39.4 20.8h.7v.2zM39.4 21l.7 .7h-.7zM39.4 21h.7v.7zM39.4 21.7l.7 .1h-.7z"/>
<path d="M39.4 21.7h.7v.1zM39.4 21.8h.7zM39.4 21.8l.7 .1zM39.4 21.9h.7zM39.4 21.9l.8 .1zM39.4 20.5h1zM39.4 20.5l.9 .1zM39.4 20.6h.8zM39.4 20.6h.9zM39.4 20.6l.8 .1zM39.4 20.7h.8zM39.4 22l.8 .1z"/>
<path d="M39.4 22.1h.8zM39.4 22.1h.9zM39.4 22.1h1zM39.9 22.9l1.8 .1zM39.9 22.9h2zM40.1 23h1.3zM40.1 23h1.6zM41.3 20.5h1.1zM41.4 20.5l1 .1zM41.5 20.6h.9zM41.4 22.1h1zM41.5 22.1h.9z"/>
<path d="M41.6 20.6l.8 .1zM41.6 22.1h.8zM41.6 20.7h.8zM41.6 22l.8 .1zM41.6 20.7l.8 .1zM41.7 20.8h.7zM41.7 21.9l.7 .1zM41.7 20.8l.7 .2h-.7zM41.7 20.8h.7v.2zM41.7 21.8h.7zM41.7 21.8l.7 .1zM41.7 21.9h.7z"/>
<path d="M41.7 21l.7 .7h-.7zM41.7 21h.7v.7zM41.7 21.7l.7 .1h-.7zM41.7 21.7h.7v.1zM42.7 20.7l.8 .1zM42.7 20.7h.8zM42.7 20.8h.8zM42.7 20.8l.7 .2h-.7zM42.7 20.8h.8l-.1 .2zM42.7 21l.7 .7h-.7zM42.7 21h.7v.7zM42.7 21.7l.8 .1h-.8z"/>
<path d="M42.7 21.7h.7l.1 .1zM42.7 21.8h.8zM42.7 21.8l.8 .1zM42.7 21.9h.8zM42.8 20.5h1zM42.8 20.5l.9 .1zM42.8 20.6h.8zM42.8 20.6h.9zM42.8 20.6l.7 .1zM42.8 20.7h.7zM42.8 21.9l.7 .1zM42.8 22l.8 .1z"/>
<path d="M42.8 22.1h.8zM42.8 22.1h.9zM43.3 22.9h2zM43.4 22.9l1.7 .1zM43.4 22.9h1.9zM43.5 23h1.6zM43.5 23h1.4zM46 20.9l2.8 .8h-2.8zM46 20.9h2.8v.8zM46 21.7l.7 1.2h-.7zM46 21.7h.7v1.2zM48.1 21.7l.7 1.2h-.7z"/>
<path d="M48.1 21.7h.7v1.2zM50.5 20.5l.6 .8h-.6zM50.5 20.5h.6v.8zM50.5 22.1l.6 .8h-.6zM50.5 22.1h.6v.8zM52.4 20.5h.9zM52.5 20.5l.8 .1zM52.5 20.6h.8zM52.5 21.3h.8zM52.6 20.6h.7zM52.6 21.3h.7zM52.6 20.6l.7 .1z"/>
<path d="M52.6 21.2l.7 .1zM52.6 20.7h.8zM52.6 20.7l.8 .1h-.7zM52.6 20.7h.8v.1zM52.6 21.1h.7zM52.6 21.1h.8zM52.6 21.1l.7 .1zM52.6 21.2h.7zM52.7 20.8l.7 .3h-.7zM52.7 20.8h.7v.3zM52.7 21.1h.7zM69.5 96.8h1l-.5 3.2z"/>
<path d="M51.8 112.2l3.2 .5-3.2 .5zM55 102l2.8 1.6-.7 .9zM56.5 112.7l3.2-.5v1zM70 104.8l.5 3.1h-1zM25.4 256.8h165.1l-165.1 .8zM25.4 257.6l165.1-.8v.8z"/>
</g>
<path d="M37.3 9.6h4.8M37.5 17.9h4.9M36.2 20.4h2.7" fill="none" stroke="#000" stroke-width=".23"/>
<path d="M36.1 10.7h6.7M36.5 17.2h6.8M36.9 9.9h5.4" fill="none" stroke="#000" stroke-width=".34"/>
<path d="M35.1 12.8h2.3M36.4 10.3h6.2" fill="none" stroke="#000" stroke-width=".4"/>
<path d="M35.6 11.2h2.4" fill="none" stroke="#000" stroke-width=".42"/>
<path d="M36.3 16.8h6.9M38 18.1h3.8M50.5 21.5h2.8" fill="none" stroke="#000" stroke-width=".21"/>
<path d="M37 17.6h5.9" fill="none" stroke="#000" stroke-width=".3"/>
<g font-size="3.9">
<text x="26.4" y="43.5">14-Lead Very Thin Plastic Dual Flat, No Lead Package (QCB) - 4.5x3 mm Body [VDFN]</text>
<text x="26.4" y="48">With 1.6x3.9 mm Exposed Pad and Stepped Wettable Flanks</text>
<text x="36.8" y="121.6">SECTION A–A</text>
</g>
<g font-size="3.2">
<text x="28.4" y="54.6">Note:</text>
<text x="41.1" y="58.3">http://www.microchip.com/packaging</text>
<text x="41.1" y="54.6">For the most current package drawings, please see the Microchip Packaging Specification located at</text>
<text x="75" y="94.8">A4</text>
<text x="43.1" y="113.8">E3</text>
<text x="73.1" y="113.3">PARTIALLY</text>
<text x="73.1" y="117.2">PLATED</text>
</g>
<g font-size="2.9">
<text x="87.6" y="166.6">Dimension Limits</text>
<text x="102.9" y="162.7">Units</text>
<text x="115.7" y="166.6">MIN</text>
<text x="124.6" y="162.7">MILLIMETERS</text>
<text x="130.8" y="166.6">NOM</text>
<text x="147" y="166.6">MAX</text>
<text x="58" y="170.5">Number of Terminals</text>
<text x="104.8" y="170.5">N</text>
<text x="132.6" y="170.5">14</text>
<text x="58" y="178.2">Overall Height</text>
<text x="58" y="174.4">Pitch</text>
<text x="104.8" y="178.2">A</text>
<text x="105" y="174.1">e</text>
<text x="115.5" y="178.2">0.80</text>
<text x="128" y="174.4">0.65 BSC</text>
<text x="131.4" y="178.2">0.85</text>
<text x="147.3" y="178.2">0.90</text>
<text x="58" y="182.1">Standoff</text>
<text x="104.1" y="182.1">A1</text>
<text x="115.5" y="182.1">0.00</text>
<text x="131.4" y="182.1">0.03</text>
<text x="147.3" y="182.1">0.05</text>
<text x="58" y="186">Terminal Thickness</text>
<text x="58" y="189.9">Overall Length</text>
<text x="104.1" y="186">A3</text>
<text x="104.8" y="189.9">D</text>
<text x="127.3" y="186">0.203 REF</text>
<text x="128" y="189.9">4.50 BSC</text>
<text x="58" y="197.7">Overall Width</text>
<text x="58" y="193.8">Exposed Pad Length</text>
<text x="104" y="193.8">D2</text>
<text x="104.8" y="197.7">E</text>
<text x="115.5" y="193.8">3.80</text>
<text x="128" y="197.7">3.00 BSC</text>
<text x="131.4" y="193.8">3.90</text>
<text x="147.3" y="193.8">4.00</text>
<text x="58" y="201.6">Exposed Pad Width</text>
<text x="104" y="201.6">E2</text>
<text x="115.5" y="201.6">1.50</text>
<text x="131.4" y="201.6">1.60</text>
<text x="147.3" y="201.6">1.70</text>
<text x="58" y="205.4">Terminal Width</text>
<text x="58" y="209.3">Terminal Length</text>
<text x="105" y="205.4">b</text>
<text x="105" y="209.3">L</text>
<text x="115.5" y="209.3">0.35</text>
<text x="115.5" y="205.4">0.25</text>
<text x="131.4" y="205.4">0.30</text>
<text x="131.4" y="209.3">0.40</text>
<text x="147.3" y="209.3">0.45</text>
<text x="147.3" y="205.4">0.35</text>
<text x="58" y="213.2">Terminal-to-Exposed-Pad</text>
<text x="104.8" y="213.2">K</text>
<text x="115.5" y="213.2">0.20</text>
<text x="133.7" y="213.2">-</text>
<text x="149.6" y="213.2">-</text>
<text x="58" y="217.1">Wettable Flank Step Cut Depth</text>
<text x="58" y="221">Wettable Flank Step Cut Width</text>
<text x="104" y="221">E3</text>
<text x="104" y="217.1">A4</text>
<text x="115.5" y="217.1">0.10</text>
<text x="117.8" y="221">-</text>
<text x="131.4" y="217.1">0.13</text>
<text x="133.7" y="221">-</text>
<text x="147.3" y="217.1">0.15</text>
<text x="147.3" y="221">0.04</text>
<text x="32.9" y="224.3">Notes:</text>
<text x="32.9" y="228.9">1. Pin 1 visual index feature may vary, but must be located within the hatched area.</text>
<text x="32.9" y="232.6">2. Package is saw singulated</text>
<text x="32.9" y="236.5">3. Dimensioning and tolerancing per ASME Y14.5M</text>
<text x="42.5" y="244.3">REF: Reference Dimension, usually without tolerance, for information purposes only.</text>
<text x="42.5" y="240.6">BSC: Basic Dimension. Theoretically exact value shown without tolerances.</text>
<text x="106.8" y="251.7">Microchip Technology Drawing C04-21362 Rev A Sheet 2 of 2</text>
<text x="26.6" y="261.3">© 2017 Microchip Technology Inc.</text>
</g>
<text font-size=".6" x="43" y="10">R</text>
</svg>
